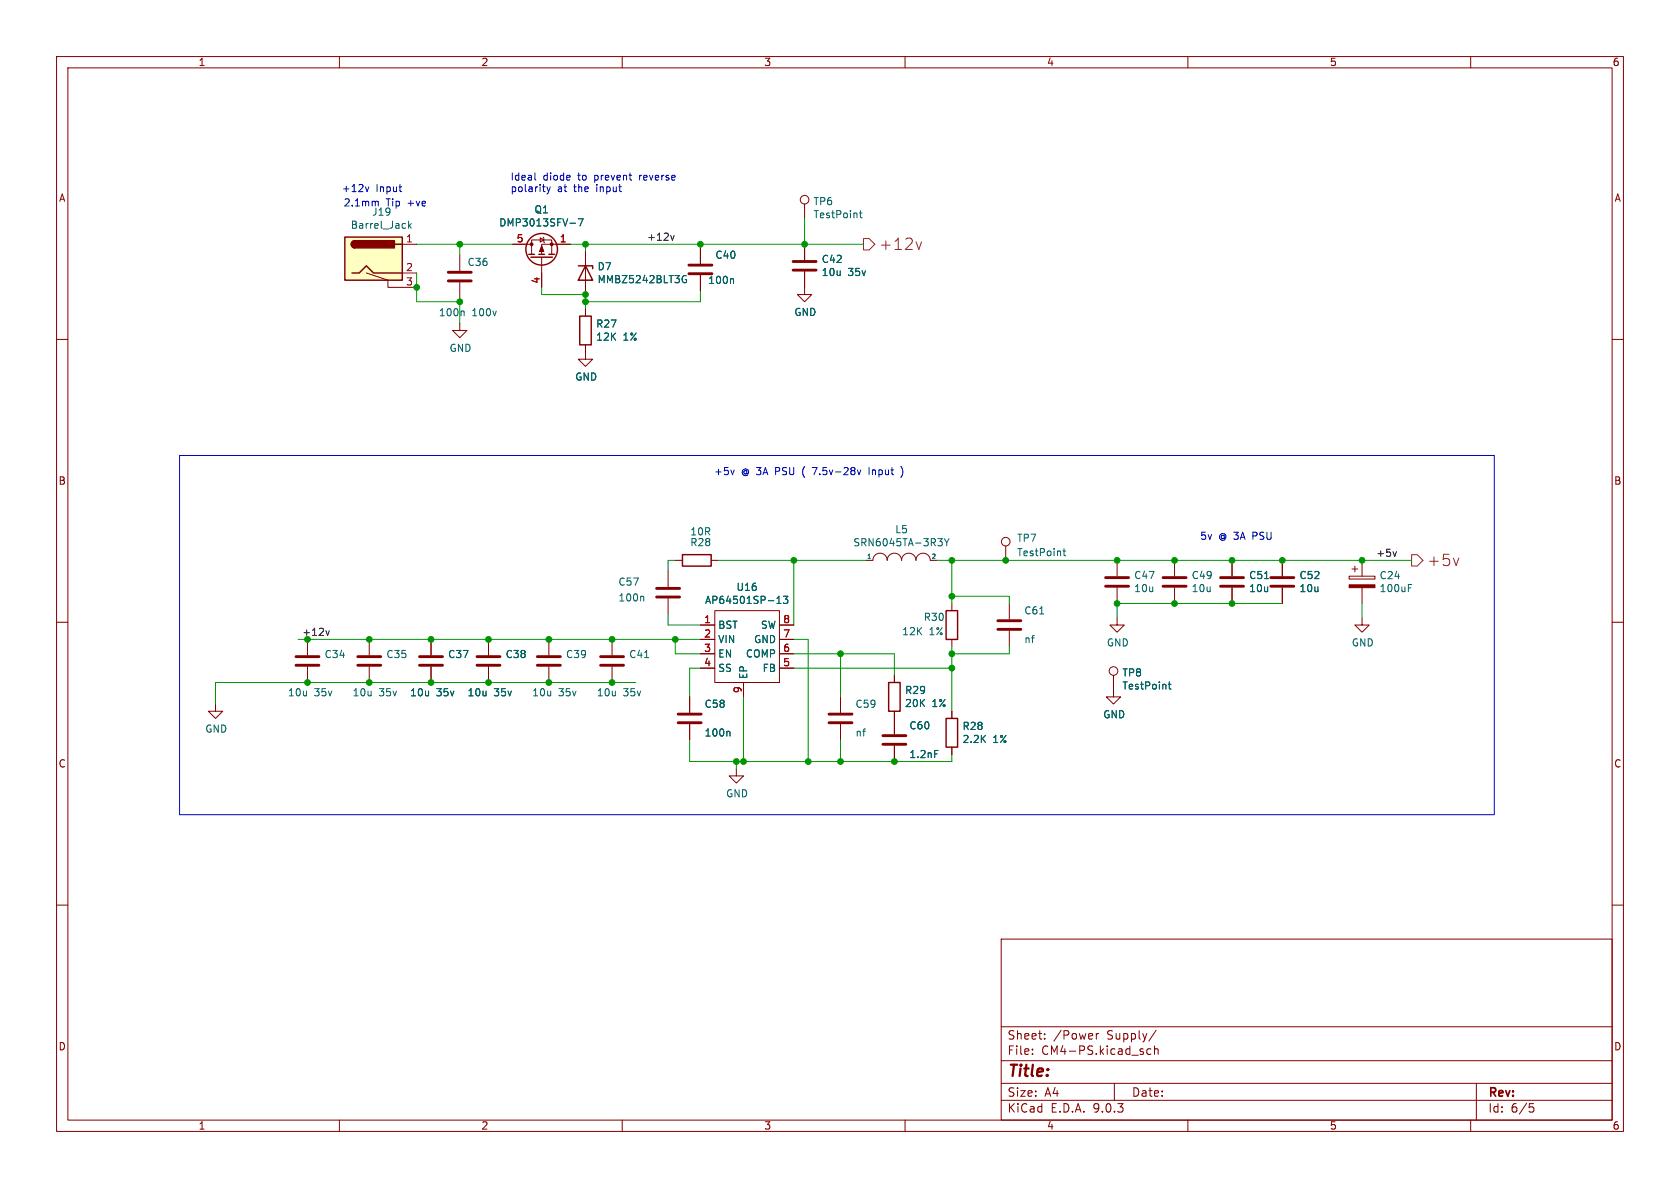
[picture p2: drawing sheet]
<svg xmlns="http://www.w3.org/2000/svg" width="297mm" height="210mm" viewBox="0 0 297 210" stroke-linecap="round" stroke-linejoin="round" font-family="sans-serif">
<g fill="none" stroke="#840000" stroke-width=".18">
<path d="M10 10h277v190h-277zM12 12h273v186h-273zM60 10v2M110 10v2M160 10v2M210 10v2M260 10v2M81.3 57.2v1.2h1.2l-1.2 1.3-1.3-1.3h1.3M142.2 50.8v1.3h1.3l-1.3 1.2-1.2-1.2h1.2M10 60h2M285 60h2M10 110h2"/>
<path d="M285 110h2M148.6 123.2v2.8M148.6 128v2.8M10 160h2M177 166h108v32h-108zM285 160h2M60 198v2M110 198v2M160 198v2M177 194.5h108M177 191.5h108M177 187.5h108"/>
<path d="M177 181.5h108M182.5 186.3v.1M182.5 185.5v.1M184.7 183.6v.1M184.7 182.8v.1M193.8 182.7v1M194.2 182.7l-.2 .1-.2 .2M197 191.5v3M203.5 185.5l-.5-.1-.3 .3v.4l.2 .2h.6M204.1 185.5l.2-.1 .4 .1v.9M204.1 184.9v1.5M204.4 182.1l-1.3 2"/>
<path d="M210 198v2M260 198v2M261 191.5v6.5M270.4 195.1h.7M270.5 195.7h.4l.3 .3-.2 .5-.5 .1"/>
</g>
<path d="M146.6 126.2h4M146.6 127.8h4" fill="none" stroke="#840000" stroke-width=".51"/>
<path d="M61 41.9h10.1v7.6h-10.1z" fill="#ffffc2"/>
<g fill="none" stroke="#840000" stroke-width=".25">
<path d="M61 41.9h10.1v7.6h-10.1zM62.2 48.3h1.3l1.3-1.3 1.2 1.3h5.1M62.7 42.5a.64 .64 0 0 0-.6 .7 .64 .64 0 0 0 .6 .6M69.8 43.2h1.3M93.5 45h1M93.9 45.5h3.8M95.2 45h1.1M97 45h1M102.2 47h2.6v.5M102.5 55.9h2v5.1h-2zM103.5 47l1.3 2.5h-2.6zM120.6 98h5.1v2.1h-5.1z"/>
<path d="M167.3 108h2v5h-2zM157.1 120.7h2v5h-2zM167.3 127h2v5.1h-2z"/>
<circle cx="95.8" cy="44.1" r="2.79"/>
</g>
<g fill="#840000" stroke="#840000" stroke-width=".25">
<path d="M62.3 42.7l.4-.2v1.3a.63 .63 0 0 1-.5-.4 .63 .63 0 0 1 .1-.7z"/>
<path d="M62.7 42.5h7v1.3h-7z"/>
</g>
<g fill="none" stroke="#840000" stroke-width=".18">
<path d="M142.2 36.1v2.5M64.8 48.3l3.8 1.2v1.3h5.1M71.1 43.2h2.6M71.1 48.3h2.6M81.3 45.1v2.8M81.3 49.9v2.8M90.7 43.2h3.3M94 45v-2.6h3.5v2.6M95.5 42l.6 .4-.6 .4zM95.8 45.5v5.3M96 41.9l.1 .1v.8l.2 .1M100.8 43.2h-5v1.8"/>
<path d="M103.5 44.5v7.6M103.5 54.6v1.3M123.8 43.8v2.8M123.8 48.6v2.8M142.2 43.2v2.8M142.2 48v2.8M103.5 61v2.5h1.3l-1.3 1.3-1.3-1.3h1.3M119.4 99.1h1.2M125.7 99.1h1.3M153 99.1h1.3a1.27 1.27 0 0 1 1.3-1.3 1.27 1.27 0 0 1 1.2 1.3 1.27 1.27 0 0 1 1.3-1.3 1.27 1.27 0 0 1 1.3 1.3 1.27 1.27 0 0 1 1.3-1.3 1.27 1.27 0 0 1 1.2 1.3 1.27 1.27 0 0 1 1.3-1.3 1.27 1.27 0 0 1 1.3 1.3h1.2M177.8 96.5v2.6M197.5 99.1v2.8"/>
<path d="M207.6 99.1v2.8M217.8 99.1v2.8M226.7 99.1v2.8M240.8 99.1v2.8M54.4 113v2.8M54.4 117.9v2.8M65.3 113v2.8M65.3 117.9v2.8M76.2 113v2.8M76.2 117.9v2.8M86.4 113v2.8M86.4 117.9v2.8"/>
<path d="M97 113v2.8M97 117.9v2.8M108.2 113v2.8M108.2 117.9v2.8M118.1 101v2.8M118.1 105.8v2.8M123.8 110.5h2.6M123.8 113h2.6M123.8 115.6h2.6M123.8 118.1h2.6M126.4 108h11.4v12.7h-11.4zM137.8 110.5h2.5"/>
<path d="M137.8 113h2.5M137.8 115.6h2.5M137.8 118.1h2.5M158.1 119.4v1.3M168.3 106.7v1.3M168.3 113v1.3M178.4 106.7v2.8M178.4 111.5v2.8M196.8 119.4v3.8h1.3l-1.3 1.3-1.2-1.3h1.2M197.5 109.2v1.3h1.3l-1.3 1.3-1.3-1.3h1.3M197.5 103.9v2.8M207.6 103.9v2.8"/>
<path d="M217.8 103.9v2.8M226.7 103.9v2.8M238.5 101.9h4.6v.5h-4.6zM239 100.6h1M239.5 100.1v1M240.8 109.2v1.3h1.3l-1.3 1.3-1.3-1.3h1.3M240.8 103.9v2.8M38.1 124.5v1.2h1.3l-1.3 1.3-1.3-1.3h1.3M121.9 123.2v2.8M121.9 128v2.8M130.2 135.9v1.3h1.2l-1.2 1.2-1.3-1.2h1.3M131.4 120.7v2.5"/>
<path d="M158.1 125.7v4.1M158.1 131.8v2.8M168.3 125.7v1.3M168.3 132.1v1.3"/>
<circle cx="142.2" cy="35.3" r=".76"/>
<circle cx="177.8" cy="95.8" r=".76"/>
<circle cx="196.8" cy="118.6" r=".76"/>
</g>
<g fill="none" stroke="#006464" stroke-width=".18">
<path d="M72.2 39.1v1.3M72.4 39.9l.3 .5M72.7 39.5l-.5 .5M100.8 39.5h.9M102.2 38.7h.9l-.6 1.2M151.9 37.7h.5M152.1 37.2v1.1l.3 .2M81.9 55l.2 .2v.6M121.1 49.4h.3l-.1 .5-.3 .1-.3-.2M121.3 48.8l-.3-.1-.3 .2M129.5 49.3l.2 .1v.7M165.8 95.2h.8l-.4 .5 .3 .1 .1 .4-.3 .3h-.3"/>
<path d="M166.9 95.2l.5 .7M167.4 95.9v.6M167.8 95.2l-.4 .7M187.9 97.4h.5M188.1 97v1.1l.3 .1M113.6 105.4l.2 .2v.6M114 116.3h.7M137.3 106.7h.8M137.3 105.8l.4-.4v1.3M138.5 105.4h.8l-.4 .5 .3 .1v.6l-.2 .1-.5-.1M183.8 108.5h.7M223.6 102.3h.7"/>
<path d="M249 103.9h.4M249 103.3h.6M128.9 129.3l.1 .2v.6M165.2 132.7h.6M206.5 121h.5M206.7 120.5v1.1l.3 .2"/>
</g>
<g fill="none" stroke="#840000" stroke-width=".51">
<path d="M79.2 48.1h4.1M79.2 49.7h4.1M121.8 46.9h4.1M121.8 48.4h4.1M140.2 46.2h4.1M140.2 47.8h4.1M52.3 116.1h4.1M52.3 117.6h4.1M63.2 116.1h4.1M63.2 117.6h4.1M74.2 116.1h4M74.2 117.6h4"/>
<path d="M84.3 116.1h4.1M84.3 117.6h4.1M95 116.1h4.1M95 117.6h4.1M106.2 116.1h4M106.2 117.6h4M116.1 104h4M116.1 105.5h4M176.4 109.7h4.1M176.4 111.3h4.1M195.5 102.1h4M195.5 103.6h4"/>
<path d="M205.6 102.1h4.1M205.6 103.6h4.1M215.8 102.1h4M215.8 103.6h4M224.7 102.1h4M224.7 103.6h4M119.9 126.2h4.1M119.9 127.8h4.1M156.1 130h4M156.1 131.6h4"/>
</g>
<g fill="#840000" stroke="#840000" stroke-width=".18">
<path d="M95.8 43.4l.3 1.1h-.7z"/>
<path d="M238.5 103.4h4.6v.5h-4.6z"/>
<circle cx="94" cy="43.2" r=".25"/>
<circle cx="97.5" cy="43.2" r=".25"/>
</g>
<path d="M152.7 42.2h1l1 1-1 1h-1zM162 42.8l.4 1.3 .5-1.3M249.6 98.1h1l1 1-1 1h-1zM257.9 98.6l-.5 1.4" fill="none" stroke="#725600" stroke-width=".18"/>
<path d="M118.6 41.6l.3 .9 .3-.9M246.9 97.5l-.3 .9M57.6 111.5l.3 .8 .3-.8" fill="none" stroke="#0f0f0f" stroke-width=".18"/>
<g fill="none" stroke="#0000c2" stroke-width=".18">
<path d="M64.6 33l.3 .9 .3-.9M66.5 35.6l.4 .2v.6M70.5 33h.5M70.9 33.9h.1M94.6 30.6v1.1l.1 .1M96.7 33l.3 .9M97 33.9l-.3 .4M97.3 33l-.3 .9M31.7 80.5h232.5v63.5h-232.5zM129.8 83.1l-.3 .8M143.6 82.6h.8M151.6 83.1l.3 .8 .3-.8"/>
<path d="M153.6 82.6v1.3M159.3 82.5a1.46 1.46 0 0 1 0 1.9"/>
</g>
<g fill="none" stroke="#009600" stroke-width=".18">
<path d="M142.2 38.6v4.6M73.7 43.2h17M73.7 48.3v5h7.6M81.3 43.2v1.9M81.3 52.7v4.5M95.8 50.8v1.3h7.7v2.5M100.8 43.2h51.9M103.5 43.2v1.3M123.8 51.4v1.9h-20.3M123.8 43.2v.6M119.4 99.1h-1.3v1.9M127 99.1h26"/>
<path d="M140.3 99.1v11.4M165.7 99.1h83.9M168.3 99.1v7.6M52.7 113h71.1M118.1 108.6v1.9h5.7M119.4 113v2.6h4.4M123.8 118.1h-1.9v5.1M140.3 115.6h17.8v3.8M140.3 113h2.6v21.6M140.3 118.1h28M148.6 115.6v7.6M168.3 114.3v11.4"/>
<path d="M168.3 105.4h10.1v1.3M178.4 114.3v1.3h-10.1M226.7 106.7h-29.2v2.5M240.8 106.7v2.5M112.4 120.7h-74.3v3.8M121.9 130.8v3.8h46.4v-1.2M130.2 134.6v1.3M131.4 123.2v11.4M148.6 130.8v3.8"/>
</g>
<g fill="#009600" stroke="#009600" stroke-width=".18">
<circle cx="81.3" cy="43.2" r=".51"/>
<circle cx="103.5" cy="52.1" r=".51"/>
<circle cx="73.7" cy="50.8" r=".51"/>
<circle cx="81.3" cy="53.3" r=".51"/>
<circle cx="103.5" cy="53.3" r=".51"/>
<circle cx="103.5" cy="43.2" r=".51"/>
<circle cx="123.8" cy="43.2" r=".51"/>
<circle cx="142.2" cy="43.2" r=".51"/>
<circle cx="168.3" cy="99.1" r=".51"/>
<circle cx="197.5" cy="106.7" r=".51"/>
<circle cx="177.8" cy="99.1" r=".51"/>
<circle cx="217.8" cy="99.1" r=".51"/>
<circle cx="217.8" cy="106.7" r=".51"/>
<circle cx="240.8" cy="99.1" r=".51"/>
<circle cx="197.5" cy="99.1" r=".51"/>
<circle cx="207.6" cy="99.1" r=".51"/>
<circle cx="207.6" cy="106.7" r=".51"/>
<circle cx="226.7" cy="99.1" r=".51"/>
<circle cx="97" cy="113" r=".51"/>
<circle cx="97" cy="120.7" r=".51"/>
<circle cx="108.2" cy="120.7" r=".51"/>
<circle cx="108.2" cy="113" r=".51"/>
<circle cx="119.4" cy="113" r=".51"/>
<circle cx="148.6" cy="115.6" r=".51"/>
<circle cx="168.3" cy="115.6" r=".51"/>
<circle cx="168.3" cy="118.1" r=".51"/>
<circle cx="140.3" cy="99.1" r=".51"/>
<circle cx="131.4" cy="134.6" r=".51"/>
<circle cx="148.6" cy="134.6" r=".51"/>
<circle cx="142.9" cy="134.6" r=".51"/>
<circle cx="158.1" cy="134.6" r=".51"/>
<circle cx="130.2" cy="134.6" r=".51"/>
<circle cx="168.3" cy="105.4" r=".51"/>
<circle cx="76.2" cy="120.7" r=".51"/>
<circle cx="65.3" cy="120.7" r=".51"/>
<circle cx="76.2" cy="113" r=".51"/>
<circle cx="54.4" cy="120.7" r=".51"/>
<circle cx="54.4" cy="113" r=".51"/>
<circle cx="86.4" cy="120.7" r=".51"/>
<circle cx="86.4" cy="113" r=".51"/>
<circle cx="65.3" cy="113" r=".51"/>
</g>
<g font-size="2.8" fill="#725600">
<text x="155.3" y="44.4">+12v</text>
<text x="252.2" y="100.3">+5v</text>
</g>
<text font-size="2.8" fill="#840000" x="178" y="190.9">Title:</text>
<g font-size="2.1" fill="#840000">
<text x="178" y="184">Sheet:</text>
<text x="186.2" y="184">/Power</text>
<text x="195.7" y="184">Supply/</text>
<text x="178" y="186.7">File:</text>
<text x="184.1" y="186.7">CM4-PS.kicad_sch</text>
<text x="178" y="196.9">KiCad</text>
<text x="178" y="194.1">Size:</text>
<text x="184.7" y="194.1">A4</text>
<text x="185.7" y="196.9">E.D.A.</text>
<text x="193.3" y="196.9">9.0.3</text>
<text x="200" y="194.1">Date:</text>
<text x="263" y="194.3">Rev:</text>
<text x="263" y="196.9">Id:</text>
<text x="267.1" y="196.9">6/5</text>
</g>
<g font-size="1.8" fill="#840000">
<text x="35" y="11.9">1</text>
<text x="85" y="11.9">2</text>
<text x="135" y="11.9">3</text>
<text x="185" y="11.9">4</text>
<text x="235" y="11.9">5</text>
<text x="285" y="11.9">6</text>
<text x="10.3" y="35.9">A</text>
<text x="285.3" y="35.9">A</text>
<text x="10.3" y="85.9">B</text>
<text x="285.3" y="85.9">B</text>
<text x="10.3" y="135.9">C</text>
<text x="285.3" y="135.9">C</text>
<text x="10.3" y="185.9">D</text>
<text x="285.3" y="185.9">D</text>
<text x="35" y="199.9">1</text>
<text x="85" y="199.9">2</text>
<text x="135" y="199.9">3</text>
<text x="185" y="199.9">4</text>
<text x="235" y="199.9">5</text>
<text x="285" y="199.9">6</text>
</g>
<g font-size="1.8" fill="#0000c2">
<text x="60.3" y="34">+12v</text>
<text x="66.5" y="34">Input</text>
<text x="90.2" y="32">Ideal</text>
<text x="90.2" y="34">polarity</text>
<text x="96" y="32">diode</text>
<text x="98.5" y="34">at</text>
<text x="101.6" y="34">the</text>
<text x="102.3" y="32">to</text>
<text x="105.4" y="32">prevent</text>
<text x="105.7" y="34">input</text>
<text x="113.5" y="32">reverse</text>
<text x="60.7" y="36.6">2.1mm</text>
<text x="68.2" y="36.6">Tip</text>
<text x="72.1" y="36.6">+ve</text>
<text x="126.1" y="84.1">+5v</text>
<text x="131.1" y="84.1">@ 3A</text>
<text x="137.3" y="84.1">PSU</text>
<text x="142.3" y="84.1">(</text>
<text x="144.3" y="84.1">7.5v-28v</text>
<text x="154.4" y="84.1">Input</text>
<text x="212.1" y="95.5">5v</text>
<text x="215.4" y="95.5">@ 3A</text>
<text x="221.7" y="95.5">PSU</text>
</g>
<g font-size="1.8" fill="#006464">
<text x="61.9" y="40.6">Barrel_Jack</text>
<text x="65.7" y="38.3">J19</text>
<text x="88.2" y="40.2">DMP3013SFV-7</text>
<text x="94.4" y="37.9">Q1</text>
<text x="143.7" y="36.5">TP6</text>
<text x="143.7" y="38.8">TestPoint</text>
<text x="82.6" y="47.2">C36</text>
<text x="105.5" y="48">D7</text>
<text x="126.4" y="45.9">C40</text>
<text x="145.2" y="46.7">C42</text>
<text x="105.5" y="50.3">MMBZ5242BLT3G</text>
<text x="125.1" y="50.4">100n</text>
<text x="145.2" y="49">10u</text>
<text x="149.9" y="49">35v</text>
<text x="77.5" y="56.1">100n</text>
<text x="83.4" y="56.1">100v</text>
<text x="105.3" y="58.1">R27</text>
<text x="140.3" y="56.1">GND</text>
<text x="79.4" y="62.4">GND</text>
<text x="105.3" y="60.4">12K</text>
<text x="110.2" y="60.4">1%</text>
<text x="101.6" y="67.5">GND</text>
<text x="121.9" y="94.8">10R</text>
<text x="158.2" y="94.5">L5</text>
<text x="179.7" y="96">TP7</text>
<text x="121.9" y="96.7">R28</text>
<text x="150.8" y="96.8">SRN6045TA-3R3Y</text>
<text x="179.7" y="98.5">TestPoint</text>
<text x="109.2" y="106.5">100n</text>
<text x="109.2" y="103.7">C57</text>
<text x="124.5" y="107">AP64501SP-13</text>
<text x="130.1" y="104.6">U16</text>
<text x="200.4" y="102.6">C47</text>
<text x="200.4" y="104.9">10u</text>
<text x="210.6" y="102.6">C49</text>
<text x="210.6" y="104.9">10u</text>
<text x="220.7" y="102.6">C51</text>
<text x="220.7" y="104.9">10u</text>
<text x="229.6" y="102.6">C52</text>
<text x="229.6" y="104.9">10u</text>
<text x="243.8" y="104.9">100uF</text>
<text x="243.8" y="102.6">C24</text>
<text x="126.9" y="111.4">BST</text>
<text x="126.9" y="113.9">VIN</text>
<text x="133.2" y="113.9">GND</text>
<text x="134.4" y="111.4">SW</text>
<text x="159.4" y="112.5">12K</text>
<text x="163.2" y="110">R30</text>
<text x="164.3" y="112.5">1%</text>
<text x="181" y="113.9">nf</text>
<text x="181" y="108.8">C61</text>
<text x="57.3" y="116.5">C34</text>
<text x="68.2" y="116.5">C35</text>
<text x="79.1" y="116.5">C37</text>
<text x="89.3" y="116.5">C38</text>
<text x="100" y="116.5">C39</text>
<text x="111.1" y="116.5">C41</text>
<text x="126.9" y="116.4">EN</text>
<text x="126.9" y="119">SS</text>
<text x="131.8" y="116.4">COMP</text>
<text x="134.7" y="119">FB</text>
<text x="195.6" y="114.5">GND</text>
<text x="198.3" y="119.8">TP8</text>
<text x="238.9" y="114.5">GND</text>
<text x="50.8" y="123.3">10u</text>
<text x="55.5" y="123.3">35v</text>
<text x="62.2" y="123.3">10u</text>
<text x="67" y="123.3">35v</text>
<text x="72.4" y="123.3">10u</text>
<text x="77.1" y="123.3">35v</text>
<text x="82.6" y="123.3">10u</text>
<text x="87.3" y="123.3">35v</text>
<text x="94" y="123.3">10u</text>
<text x="98.7" y="123.3">35v</text>
<text x="105.4" y="123.3">10u</text>
<text x="110.2" y="123.3">35v</text>
<text x="124.5" y="125.3">C58</text>
<text x="132.3" y="120.1" transform="rotate(-90 132.3 120.1)">EP</text>
<text x="151.1" y="125.3">C59</text>
<text x="159.9" y="125.2">20K</text>
<text x="159.9" y="122.9">R29</text>
<text x="164.8" y="125.2">1%</text>
<text x="198.3" y="122.1">TestPoint</text>
<text x="36.2" y="129.7">GND</text>
<text x="124.5" y="130.4">100n</text>
<text x="151.1" y="130.4">nf</text>
<text x="160.7" y="129.1">C60</text>
<text x="170.1" y="131.5">2.2K</text>
<text x="170.1" y="129.2">R28</text>
<text x="175.5" y="131.5">1%</text>
<text x="194.9" y="127.2">GND</text>
<text x="160.7" y="134.2">1.2nF</text>
<text x="128.3" y="141.1">GND</text>
</g>
<g font-size="1.8" fill="#a90000">
<text x="71.7" y="42.9">1</text>
<text x="91.2" y="42.9">5</text>
<text x="98.9" y="42.9">1</text>
<text x="71.7" y="48">2</text>
<text x="71.7" y="50.5">3</text>
<text x="95.5" y="50.2" transform="rotate(-90 95.5 50.2)">4</text>
<text x="124.4" y="110.2">1</text>
<text x="124.4" y="112.8">2</text>
<text x="138.4" y="110.2">8</text>
<text x="138.4" y="112.8">7</text>
<text x="124.4" y="115.3">3</text>
<text x="124.4" y="117.9">4</text>
<text x="138.4" y="115.3">6</text>
<text x="138.4" y="117.9">5</text>
<text x="131.2" y="122.6" transform="rotate(-90 131.2 122.6)">9</text>
</g>
<g font-size="1.8" fill="#0f0f0f">
<text x="114.3" y="42.6">+12v</text>
<text x="243.2" y="98.5">+5v</text>
<text x="53.3" y="112.5">+12v</text>
</g>
<g font-size="1.1" fill="#006464">
<text x="153.2" y="98.8">1</text>
<text x="164.6" y="98.8">2</text>
</g>
</svg>
